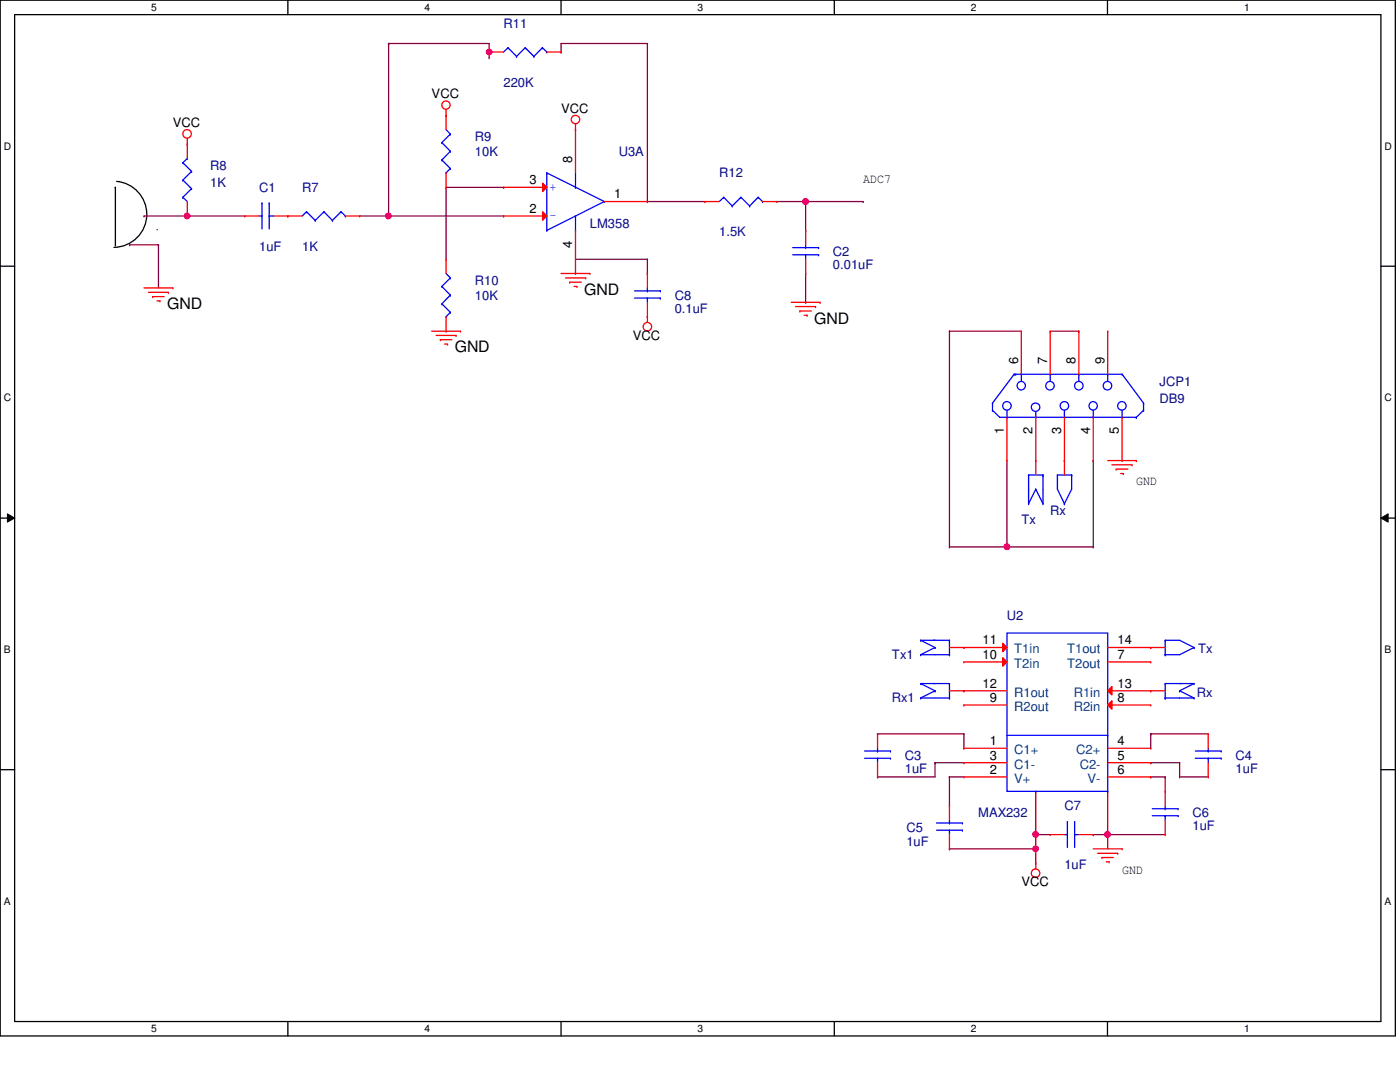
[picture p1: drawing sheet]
<svg xmlns="http://www.w3.org/2000/svg" width="279mm" height="216mm" viewBox="0 0 279 216" stroke-linecap="round" stroke-linejoin="round" font-family="sans-serif">
<path d="M0 0h278.5v206.7h-278.5zM2.9 2.9h272.7v200.9h-272.7z" fill="none" stroke="#000" stroke-width=".25"/>
<g fill="#fff">
<path d="M30.2 .3h1.1v2.3h-1.1z"/>
<path d="M30.2 204.1h1.1v2.3h-1.1z"/>
</g>
<path d="M57.4 0v2.9M57.4 203.8v2.9" fill="none" stroke="#000" stroke-width=".25"/>
<g fill="#fff">
<path d="M84.7 .3h1.1v2.3h-1.1z"/>
<path d="M84.7 204.1h1.1v2.3h-1.1z"/>
</g>
<path d="M112 0v2.9M112 203.8v2.9" fill="none" stroke="#000" stroke-width=".25"/>
<g fill="#fff">
<path d="M139.2 .3h1.1v2.3h-1.1z"/>
<path d="M139.2 204.1h1.1v2.3h-1.1z"/>
</g>
<path d="M166.5 0v2.9M166.5 203.8v2.9" fill="none" stroke="#000" stroke-width=".25"/>
<g fill="#fff">
<path d="M193.8 .3h1.1v2.3h-1.1z"/>
<path d="M193.8 204.1h1.1v2.3h-1.1z"/>
</g>
<path d="M221 0v2.9M221 203.8v2.9" fill="none" stroke="#000" stroke-width=".25"/>
<g fill="#fff">
<path d="M248.3 .3h1.1v2.3h-1.1z"/>
<path d="M248.3 204.1h1.1v2.3h-1.1z"/>
<path d="M.8 28h1.4v2.3h-1.4z"/>
<path d="M276.3 28h1.4v2.3h-1.4z"/>
<path d="M.8 78.2h1.4v2.3h-1.4z"/>
<path d="M276.3 78.2h1.4v2.3h-1.4z"/>
</g>
<path d="M0 53.1h2.9M275.6 53.1h2.9" fill="none" stroke="#000" stroke-width=".25"/>
<g fill="#fff">
<path d="M.8 128.5h1.3v2.2h-1.3z"/>
<path d="M276.3 128.5h1.3v2.2h-1.3z"/>
</g>
<path d="M0 103.4h2.9M275.6 103.4h2.9" fill="none" stroke="#000" stroke-width=".25"/>
<path d="M1.5 102.5l1.4 .9-1.4 .8zM275.6 103.4l1.4-.9v1.7z" fill="#000"/>
<path d="M1.5 102.5l1.4 .9-1.4 .8zM275.6 103.4l1.4-.9v1.7z" fill="none" stroke="#000" stroke-width=".2"/>
<g fill="#fff">
<path d="M.8 178.7h1.3v2.2h-1.3z"/>
<path d="M276.3 178.7h1.3v2.2h-1.3z"/>
</g>
<path d="M23 37.4h.1M23 37.4v11.5M23.3 36.2a6.6 6.6 0 0 1 6 6.8 6.6 6.6 0 0 1-6.6 6.4M23 48.9h.1M31.4 45.8h.1M0 153.6h2.9M275.6 153.6h2.9" fill="none" stroke="#000" stroke-width=".25"/>
<path d="M25.9 48.9h.1M25.9 48.9h5.7M28.7 43.1h.1M28.7 43.1h20.2M31.6 48.9h.1M31.6 48.9v8.5M37.4 43.1h.1" fill="none" stroke="#800040" stroke-width=".25"/>
<circle cx="37.3" cy="43.1" r=".56" fill="#f0f"/>
<circle cx="37.3" cy="43.1" r=".56" fill="none" stroke="#f0f" stroke-width=".25"/>
<path d="M71.8 43.1h5.8M77.6 43.1h.1" fill="none" stroke="#800040" stroke-width=".25"/>
<circle cx="77.5" cy="43.1" r=".56" fill="#f0f"/>
<circle cx="77.5" cy="43.1" r=".56" fill="none" stroke="#f0f" stroke-width=".25"/>
<path d="M77.6 8.7h.1M77.6 8.7h20v2.8M77.6 8.7v34.4h22.9M97.6 10.4h.1M97.6 11.5h.1M112 10.4h.1M129.2 8.7h.1M129.2 8.7h-17.2v1.7M129.2 8.7v31.5M100.5 43.1h.1M129.2 40.2h.1" fill="none" stroke="#800040" stroke-width=".25"/>
<circle cx="97.6" cy="10.4" r=".56" fill="#f0f"/>
<circle cx="97.6" cy="10.4" r=".56" fill="none" stroke="#f0f" stroke-width=".25"/>
<path d="M100.5 37.4h.1M100.5 37.4h-11.5v14.3M89 51.7h.1M129.2 40.2h11.5M140.7 40.2h.1M155 40.2h5.8M160.8 40.2h.1M160.8 46h.1M160.8 40.2v5.8" fill="none" stroke="#800040" stroke-width=".25"/>
<circle cx="160.8" cy="40.2" r=".56" fill="#f0f"/>
<circle cx="160.8" cy="40.2" r=".56" fill="none" stroke="#f0f" stroke-width=".25"/>
<g fill="none" stroke="#800040" stroke-width=".25">
<path d="M160.8 40.2h11.5M160.8 54.6v5.7M172.3 40.2h.1M160.8 60.3h.1M175.1 146.4h.1M175.1 155h.1M175.1 146.4h17.3M186.6 152.2h.1M186.6 152.2v2.8h-11.5M186.6 152.2h5.8M189.5 155h.1M189.5 155h2.9"/>
<path d="M189.5 155v5.8M192.4 146.4h.1M192.4 146.4v2.9M206.7 157.9h.1M206.7 157.9v8.6M221.1 157.9h.1M221.1 157.9v8.6M229.7 146.4h.1M229.7 152.2h.1M229.7 146.4h11.4M229.7 152.2h5.7M229.7 146.4v2.9"/>
<path d="M235.4 155h.1M235.4 152.2h.1M235.4 155h5.7M235.4 152.2v2.8M189.5 169.4h.1M189.5 169.4h17.2M206.7 169.4h.1M206.7 169.4v2.9"/>
</g>
<circle cx="221" cy="166.5" r=".56" fill="#f0f"/>
<circle cx="221" cy="166.5" r=".56" fill="none" stroke="#f0f" stroke-width=".25"/>
<path d="M229.7 155h.1M229.7 155h2.8M232.5 155h.1M232.5 155v2.9M206.7 166.5h.1M206.7 166.5h2.9M206.7 166.5v2.9M221.1 166.5h.1M221.1 166.5h11.4M221.1 166.5v2.9" fill="none" stroke="#800040" stroke-width=".25"/>
<circle cx="206.7" cy="169.4" r=".56" fill="#f0f"/>
<circle cx="206.7" cy="169.4" r=".56" fill="none" stroke="#f0f" stroke-width=".25"/>
<circle cx="206.7" cy="166.5" r=".56" fill="#f0f"/>
<circle cx="206.7" cy="166.5" r=".56" fill="none" stroke="#f0f" stroke-width=".25"/>
<path d="M201 91.9v17.2M201 109.1h.1M218.2 166.5h.1M218.2 166.5h2.9" fill="none" stroke="#800040" stroke-width=".25"/>
<circle cx="200.9" cy="109.1" r=".56" fill="#f0f"/>
<circle cx="200.9" cy="109.1" r=".56" fill="none" stroke="#f0f" stroke-width=".25"/>
<g fill="none" stroke="#800040" stroke-width=".25">
<path d="M114.9 51.7h14.3M129.2 51.7h.1M129.2 54.6h.1M129.2 51.7v2.9M189.5 66.1h.1M189.5 66.1h14.3M189.5 66.1v43M209.6 66.1h5.7M215.3 66.1h.1M218.2 91.9h.1M218.2 91.9v17.2M189.5 109.1h.1"/>
<path d="M189.5 109.1h28.7M201 109.1h.1M218.2 109.1h.1"/>
</g>
<g fill="none" stroke="#f00" stroke-width=".25">
<path d="M37.4 28.7h.1M37.4 27.6v1.1M89 23h.1M89 21.8v1.2M114.9 25.9h.1M114.9 24.7v1.2M28.7 57.4h5.8M29.6 58.3h4M30.5 59.2h.1M30.5 59.2h2.3M33.6 58.3h.1M34.5 57.4h.1"/>
<path d="M112 54.6h5.7M112.9 55.5h4M113.7 56.3h.1M113.7 56.3h2.3M114.6 57.1h.5M115.1 57.1h.1M116.9 55.5h.1M117.7 54.6h.1M31.3 60h.6M31.9 60h.1M86.1 66.1h5.8M87 66.9h4"/>
<path d="M87.9 67.8h.1M87.9 67.8h2.3M88.7 68.7h.6M89.3 68.7h.1M91 66.9h.1M91.9 66.1h.1M129.2 63.2h.1M129.2 63.2v1.1M157.9 60.3h5.8M158.8 61.2h4M159.6 62.1h.1M159.6 62.1h2.3"/>
<path d="M160.5 62.9h.6M161.1 62.9h.1M162.8 61.2h.1M163.7 60.3h.1M221.1 91.9h5.7M221.9 92.8h4M222.8 93.6h.1M222.8 93.6h2.3M223.6 94.5h.6M224.2 94.5h.1M225.9 92.8h.1M226.8 91.9h.1"/>
<path d="M229.7 137.8h.1M229.7 137.8h2.8M192.4 149.3h.1M192.4 155h.1M192.4 152.2h.1M192.4 149.3h8.6M192.4 155h8.6M192.4 152.2h8.6M221.1 149.3h8.6M221.1 155h8.6M221.1 152.2h8.6M229.7 155h.1"/>
<path d="M229.7 152.2h.1M229.7 149.3h.1M206.7 172.3h.1M206.7 172.3v1.1M218.2 169.4h5.7M219 170.3h4.1M219.9 171.1h.1M219.9 171.1h2.3M220.8 172h.6M221.4 172h.1M223.1 170.3h.1M223.9 169.4h.1"/>
<circle cx="37.3" cy="26.7" r=".85"/>
<circle cx="89" cy="21" r=".83"/>
<circle cx="114.9" cy="23.9" r=".84"/>
<circle cx="129.2" cy="65.2" r=".85"/>
<circle cx="206.7" cy="174.2" r=".85"/>
</g>
<g fill="none" stroke="#00f" stroke-width=".25">
<path d="M201 126.3h20.1v31.6h-20.1zM232.5 136.4h.1M232.5 139.3h.1M232.5 136.4h5.8M232.5 139.3h5.8M232.5 136.4v2.9M235.4 137.8h.1M235.4 137.8l2.9 1.5M238.3 136.4h.1M238.3 139.3h.1M238.3 136.4l-2.9 1.4M201 146.7h20.1"/>
<path d="M221.1 146.7h.1"/>
</g>
<path d="M200.1 128.4l.9 .8-.9 .8z" fill="#f00"/>
<path d="M192.4 129.2h.1M192.4 129.2h8.6M200.1 128.4l.9 .8-.9 .8z" fill="none" stroke="#f00" stroke-width=".25"/>
<path d="M200.1 131.2l.9 .9-.9 .8z" fill="#f00"/>
<path d="M192.4 132.1h.1M192.4 132.1h8.6M200.1 131.2l.9 .9-.9 .8z" fill="none" stroke="#f00" stroke-width=".25"/>
<path d="M221.1 137.8l.8-.8v1.7z" fill="#f00"/>
<path d="M221.1 137.8l.8-.8v1.7zM221.1 137.8h8.6M229.7 137.8h.1" fill="none" stroke="#f00" stroke-width=".25"/>
<path d="M221.1 140.7l.8-.9v1.7z" fill="#f00"/>
<g fill="none" stroke="#f00" stroke-width=".25">
<path d="M37.4 28.7h.1M37.4 28.7v2.9M37.4 43.1h.1M37.4 40.2v2.9M48.9 43.1h.1M48.9 43.1h2.8M54.6 43.1h5.7M57.4 43.1h.1M68.9 43.1h2.9M71.8 43.1h.1M140.7 40.2h.1M140.7 40.2h2.9"/>
<path d="M152.2 40.2h2.8M155 40.2h.1M160.8 46h.1M160.8 54.6h.1M160.8 46v2.9M160.8 51.7v2.9M212.4 91.9h.1M212.4 91.9v2.9M189.5 129.2h2.9M189.5 137.8h11.5M192.4 137.8h.1M192.4 129.2h.1"/>
<path d="M221.1 129.2h11.4M221.1 132.1h8.6M229.7 129.2h.1M229.7 132.1h.1M192.4 140.7h.1M192.4 140.7h8.6M221.1 140.7l.8-.9v1.7zM221.1 140.7h8.6M229.7 140.7h.1M241.1 146.4h.1M241.1 155h.1M241.1 146.4v2.9"/>
<path d="M241.1 152.2v2.8M209.6 166.5h.1M209.6 166.5h2.8M215.3 166.5h2.9M218.2 166.5h.1"/>
</g>
<g fill="none" stroke="#00f" stroke-width=".25">
<path d="M36.5 39.4h.1M36.5 35.9h.1M36.5 32.5h.1M36.5 39.4l.9 .8M36.5 35.9l1.7 1.7M36.5 32.5l1.7 1.7M37.4 31.6h.1M37.4 31.6l-.9 .9M38.2 37.6h.1M38.2 34.2h.1M38.2 37.6l-1.7 1.8M38.2 34.2l-1.7 1.7"/>
<path d="M109.1 34.5h.1M109.1 34.5l11.5 5.7M109.1 34.5v11.5M114.9 37.4h.1M114.9 34.5v2.9M144.4 39.4h.1M144.4 39.4l-.8 .8M144.4 39.4l1.7 1.7M147.9 39.4h.1M147.9 39.4l-1.8 1.7M147.9 39.4l1.7 1.7M151.3 39.4h.1"/>
<path d="M151.3 39.4l-1.7 1.7M151.3 39.4l.9 .8M51.7 43.1h.6M52.3 43.1h.1M52.3 40.5h.1M52.3 40.5v5.2M53.7 40.5h.1M53.7 43.1h.1M53.7 43.1h.9M53.7 40.5v5.2M61.2 42.2h.1M61.2 42.2l-.9 .9"/>
<path d="M61.2 42.2l1.7 1.8M62.9 44h.1M64.6 42.2h.1M64.6 42.2l-1.7 1.8M64.6 42.2l1.7 1.8M66.3 44h.1M68.1 42.2h.1M68.1 42.2l-1.8 1.8M68.1 42.2l.8 .9M68.9 43.1h.1M109.1 46h.1M114.9 46h.1"/>
<path d="M114.9 43.1v2.9M120.6 40.2h.1M120.6 40.2l-11.5 5.8M146.1 41.1h.1M149.6 41.1h.1M152.2 40.2h.1M158.2 50.8h5.2M158.2 49.4h5.2M160.8 49.4h.1M160.8 50.8h.1M160.8 48.9v.5M160.8 50.8v.9"/>
<path d="M163.4 50.8h.1M163.4 49.4h.1M211 94.8h.1M211 94.8v2.8l1.4 2.9M211 94.8h2.9M213.9 94.8h.1M213.9 94.8v2.8l-1.5 2.9M212.4 100.5h.1M183.7 127.8h.1M183.7 130.6h.1M183.7 136.4h.1M183.7 139.3h.1"/>
<path d="M183.7 127.8h5.8M183.7 130.6h5.8M183.7 127.8l2.9 1.4M183.7 136.4h5.8M183.7 139.3h5.8M183.7 136.4l2.9 1.4M186.6 129.2h.1M186.6 137.8h.1M186.6 129.2l-2.9 1.4M186.6 137.8l-2.9 1.5M189.5 127.8h.1M189.5 130.6h.1"/>
<path d="M189.5 136.4h.1M189.5 139.3h.1M189.5 127.8v2.8M189.5 136.4v2.9M232.5 127.8h.1M232.5 130.6h.1M232.5 127.8h2.9l2.9 1.4M232.5 127.8v2.8M238.3 129.2h.1M238.3 129.2l-2.9 1.4h-2.9M238.5 151.3h5.2M238.5 149.9h5.2"/>
<path d="M241.1 149.9h.1M241.1 151.3h.1M241.1 149.3v.6M241.1 151.3v.9M243.7 151.3h.1M243.7 149.9h.1M212.4 166.5h.6M213 166.5h.1M213 164h.1M213 164v5.1M214.5 164h.1M214.5 166.5h.1"/>
<path d="M214.5 166.5h.8M214.5 164v5.1"/>
</g>
<path d="M108.3 36.5l.8 .9-.8 .8z" fill="#f00"/>
<path d="M100.5 37.4h.1M100.5 37.4h8.6M108.3 36.5l.8 .9-.8 .8z" fill="none" stroke="#f00" stroke-width=".25"/>
<path d="M108.3 42.2l.8 .9-.8 .8z" fill="#f00"/>
<g fill="none" stroke="#f00" stroke-width=".25">
<path d="M97.6 10.4h.1M97.6 10.4h2.9M109.1 10.4h2.9M112 10.4h.1M89 23h.1M89 37.4h.1M89 23v2.9M89 34.5v2.9M114.9 25.9h.1M114.9 25.9v8.6M89 51.7h.1M89 51.7v2.9"/>
<path d="M100.5 43.1h.1M100.5 43.1h8.6M108.3 42.2l.8 .9-.8 .8zM114.9 54.6h.1M114.9 46v8.6M120.6 40.2h8.6M129.2 40.2h.1M129.2 54.6h.1M129.2 54.6v2.8M89 66.1h.1M89 63.2v2.9M129.2 63.2h.1"/>
<path d="M129.2 60.3v2.9M203.8 66.1h.1M203.8 66.1v8.6M209.6 66.1h.1M209.6 66.1v8.6M215.3 66.1h.1M215.3 66.1v8.6M221.1 66.1h.1M221.1 66.1v8.6M201 91.9h.1M201 83.3v8.6M206.7 91.9h.1"/>
<path d="M206.7 83.3v11.5M212.4 91.9h.1M212.4 83.3v8.6M218.2 91.9h.1M218.2 83.3v8.6M223.9 91.9h.1M223.9 83.3v8.6M175.1 146.4h.1M175.1 155h.1M175.1 146.4v2.9M175.1 152.2v2.8M232.5 157.9h.1"/>
<path d="M232.5 157.9v2.9M189.5 160.8h.1M189.5 169.4h.1M189.5 160.8v2.9M189.5 166.5v2.9M232.5 166.5h.1M232.5 163.7v2.8"/>
</g>
<g fill="none" stroke="#00f" stroke-width=".25">
<path d="M101.4 9.5h.1M101.4 9.5l-.9 .9M101.4 9.5l1.7 1.8M103.1 11.3h.1M104.8 9.5h.1M104.8 9.5l-1.7 1.8M104.8 9.5l1.8 1.8M106.6 11.3h.1M108.2 9.5h.1M108.2 9.5l-1.6 1.8M108.2 9.5l.9 .9M109.1 10.4h.1"/>
<path d="M88.2 28.4h.1M88.2 31.9h.1M88.2 28.4l1.7 1.8M88.2 31.9l1.7 1.7M89 34.5h.1M89 25.9l.9 .9M89.9 26.8h.1M89.9 30.2h.1M89.9 33.6h.1M89.9 26.8l-1.7 1.6M89.9 30.2l-1.7 1.7M89.9 33.6l-.9 .9"/>
<path d="M88.2 57.1h.1M88.2 57.1l1.7 1.8M89 54.6l.9 .9M89.9 55.5h.1M89.9 58.9h.1M89.9 55.5l-1.7 1.6M89.9 58.9l-1.7 1.7M126.6 59.5h5.2M126.6 58h5.2M129.2 58h.1M129.2 59.5h.1M129.2 57.4v.6"/>
<path d="M129.2 59.5v.8M131.8 59.5h.1M131.8 58h.1M88.2 60.6h.1M88.2 60.6l1.7 1.7M89 63.2h.1M89.9 62.3h.1M89.9 62.3l-.9 .9M202.4 74.7h.1M202.4 74.7l-4.3 5.7M202.4 74.7h21.5M202.7 74.7h.1"/>
<path d="M203.8 74.7h.1M203.8 74.7v1.4M209.6 74.7h.1M209.6 74.7v1.4M215.3 74.7h.1M215.3 74.7v1.4M221.1 74.7h.1M221.1 74.7v1.4M223.9 74.7h.1M223.9 74.7l4.3 5.7M198.1 81.9h.1M198.1 80.4h.1"/>
<path d="M198.1 81.9l1.4 1.4h27.3M198.1 80.4v1.5M201 83.3h.1M201 81.9v1.4M205.3 94.8h.1M205.3 94.8v5.7M205.3 94.8h2.9M206.7 97.6h.1M206.7 83.3h.1M206.7 97.6l-1.4 2.9M206.7 97.6l1.5 2.9M206.7 82.1v1.2"/>
<path d="M208.2 94.8h.1M208.2 94.8v5.7M212.4 83.3h.1M212.4 81.9v1.4M218.2 83.3h.1M218.2 81.9v1.4M223.9 83.3h.1M223.9 81.9v1.4M226.8 83.3h.1M228.2 81.9h.1M228.2 80.4h.1M228.2 80.4v1.5"/>
<path d="M228.2 81.9l-1.4 1.4M205.3 100.5h.1M208.2 100.5h.1M172.6 151.3h5.1M172.6 149.9h5.1M175.1 149.9h.1M175.1 151.3h.1M175.1 149.3v.6M175.1 151.3v.9M177.7 151.3h.1M177.7 149.9h.1M186.9 165.7h5.2"/>
<path d="M186.9 164.2h5.2M189.5 164.2h.1M189.5 165.7h.1M189.5 163.7v.5M189.5 165.7v.8M192.1 165.7h.1M192.1 164.2h.1M230 162.8h5.1M230 161.4h5.1M232.5 161.4h.1M232.5 162.8h.1M232.5 160.8v.6"/>
<path d="M232.5 162.8v.9M235.1 162.8h.1M235.1 161.4h.1"/>
<circle cx="203.8" cy="77" r=".84"/>
<circle cx="209.5" cy="77" r=".85"/>
<circle cx="215.3" cy="77" r=".85"/>
<circle cx="221" cy="77" r=".85"/>
<circle cx="201" cy="81" r=".85"/>
<circle cx="206.7" cy="81.3" r=".84"/>
<circle cx="212.4" cy="81" r=".85"/>
<circle cx="218.2" cy="81" r=".84"/>
<circle cx="223.9" cy="81" r=".85"/>
</g>
<circle cx="37.3" cy="43.1" r=".56" fill="#f0f"/>
<circle cx="37.3" cy="43.1" r=".56" fill="none" stroke="#f0f" stroke-width=".25"/>
<circle cx="77.5" cy="43.1" r=".56" fill="#f0f"/>
<circle cx="77.5" cy="43.1" r=".56" fill="none" stroke="#f0f" stroke-width=".25"/>
<circle cx="97.6" cy="10.4" r=".56" fill="#f0f"/>
<circle cx="97.6" cy="10.4" r=".56" fill="none" stroke="#f0f" stroke-width=".25"/>
<circle cx="160.8" cy="40.2" r=".56" fill="#f0f"/>
<circle cx="160.8" cy="40.2" r=".56" fill="none" stroke="#f0f" stroke-width=".25"/>
<circle cx="221" cy="166.5" r=".56" fill="#f0f"/>
<circle cx="221" cy="166.5" r=".56" fill="none" stroke="#f0f" stroke-width=".25"/>
<circle cx="206.7" cy="169.4" r=".56" fill="#f0f"/>
<circle cx="206.7" cy="169.4" r=".56" fill="none" stroke="#f0f" stroke-width=".25"/>
<circle cx="206.7" cy="166.5" r=".56" fill="#f0f"/>
<circle cx="206.7" cy="166.5" r=".56" fill="none" stroke="#f0f" stroke-width=".25"/>
<circle cx="200.9" cy="109.1" r=".56" fill="#f0f"/>
<circle cx="200.9" cy="109.1" r=".56" fill="none" stroke="#f0f" stroke-width=".25"/>
<g font-size="3.1">
<text x="116.6" y="58.8">GND</text>
<text x="33.4" y="61.7">GND</text>
<text x="162.5" y="64.6">GND</text>
<text x="90.8" y="70.3">GND</text>
</g>
<g font-size="2.6" fill="#000080">
<text x="100.5" y="5.5">R11</text>
<text x="100.5" y="17.3">220K</text>
<text x="94.8" y="28.2">R9</text>
<text x="42" y="34">R8</text>
<text x="94.8" y="31.1">10K</text>
<text x="123.5" y="31.1">U3A</text>
<text x="143.6" y="35.4">R12</text>
<text x="42" y="37.4">1K</text>
<text x="51.7" y="38.3">C1</text>
<text x="60.3" y="38.3">R7</text>
<text x="117.7" y="45.4">LM358</text>
<text x="143.6" y="47.2">1.5K</text>
<text x="51.7" y="50">1uF</text>
<text x="60.3" y="50">1K</text>
<text x="166.2" y="53.8">0.01uF</text>
<text x="166.2" y="51.2">C2</text>
<text x="94.8" y="56.9">R10</text>
<text x="94.8" y="59.8">10K</text>
<text x="134.7" y="59.8">C8</text>
<text x="134.7" y="62.4">0.1uF</text>
<text x="231.4" y="77">JCP1</text>
<text x="231.4" y="80.4">DB9</text>
<text x="203.8" y="104.6">Tx</text>
<text x="209.6" y="102.8">Rx</text>
<text x="201" y="123.8">U2</text>
<text x="178" y="131.5">Tx1</text>
<text x="239.1" y="130.4">Tx</text>
<text x="178" y="140.2">Rx1</text>
<text x="238.8" y="139">Rx</text>
<text x="180.6" y="154.2">1uF</text>
<text x="180.6" y="151.6">C3</text>
<text x="246.6" y="154.2">1uF</text>
<text x="246.6" y="151.6">C4</text>
<text x="212.4" y="161.7">C7</text>
<text x="180.9" y="166">C5</text>
<text x="195.2" y="163.1">MAX232</text>
<text x="238" y="165.7">1uF</text>
<text x="238" y="163.1">C6</text>
<text x="180.9" y="168.9">1uF</text>
<text x="212.4" y="173.4">1uF</text>
</g>
<g font-size="2.6">
<text x="86.1" y="19.6">VCC</text>
<text x="112" y="22.5">VCC</text>
<text x="34.5" y="25.4">VCC</text>
<text x="114.2" y="32.5" transform="rotate(-90 114.2 32.5)">8</text>
<text x="105.7" y="36.7">3</text>
<text x="122.6" y="39.6">1</text>
<text x="172.3" y="36.6">ADC7</text>
<text x="105.7" y="42.5">2</text>
<text x="114.2" y="49.4" transform="rotate(-90 114.2 49.4)">4</text>
<text x="126.3" y="67.8">VCC</text>
<text x="203.2" y="72.7" transform="rotate(-90 203.2 72.7)">6</text>
<text x="209" y="72.7" transform="rotate(-90 209 72.7)">7</text>
<text x="214.7" y="72.7" transform="rotate(-90 214.7 72.7)">8</text>
<text x="220.4" y="72.7" transform="rotate(-90 220.4 72.7)">9</text>
<text x="200.3" y="86.7" transform="rotate(-90 200.3 86.7)">1</text>
<text x="206.1" y="86.7" transform="rotate(-90 206.1 86.7)">2</text>
<text x="211.8" y="86.7" transform="rotate(-90 211.8 86.7)">3</text>
<text x="217.6" y="86.7" transform="rotate(-90 217.6 86.7)">4</text>
<text x="223.3" y="86.7" transform="rotate(-90 223.3 86.7)">5</text>
<text x="226.8" y="96.9">GND</text>
<text x="196.1" y="128.6">11</text>
<text x="196.1" y="131.4">10</text>
<text x="223.1" y="128.6">14</text>
<text x="223.1" y="131.4">7</text>
<text x="196.1" y="137.2">12</text>
<text x="223.1" y="137.2">13</text>
<text x="197.5" y="140">9</text>
<text x="223.1" y="140">8</text>
<text x="197.5" y="148.7">1</text>
<text x="223.1" y="148.7">4</text>
<text x="197.5" y="154.4">2</text>
<text x="197.5" y="151.6">3</text>
<text x="223.1" y="154.4">6</text>
<text x="223.1" y="151.6">5</text>
<text x="203.8" y="176.9">VCC</text>
<text x="223.9" y="174.3">GND</text>
</g>
<g font-size="2.6" fill="#00f">
<text x="109.7" y="38">+</text>
<text x="109.7" y="43.7">-</text>
</g>
<g font-size="2.6" fill="#004080">
<text x="202.4" y="130.4">T1in</text>
<text x="213" y="130.4">T1out</text>
<text x="202.4" y="133.3">T2in</text>
<text x="213" y="133.3">T2out</text>
<text x="202.4" y="139">R1out</text>
<text x="202.4" y="141.9">R2out</text>
<text x="214.3" y="139">R1in</text>
<text x="214.3" y="141.9">R2in</text>
<text x="202.4" y="150.5">C1+</text>
<text x="202.4" y="153.4">C1-</text>
<text x="214.8" y="150.5">C2+</text>
<text x="215.5" y="153.4">C2-</text>
<text x="202.4" y="156.2">V+</text>
<text x="217" y="156.2">V-</text>
</g>
<g font-size="2">
<text x="30.2" y="2.2">5</text>
<text x="84.7" y="2.2">4</text>
<text x="139.2" y="2.2">3</text>
<text x="193.8" y="2.2">2</text>
<text x="248.3" y="2.2">1</text>
<text x=".8" y="29.8">D</text>
<text x="276.3" y="29.8">D</text>
<text x=".8" y="80.1">C</text>
<text x="276.3" y="80.1">C</text>
<text x=".8" y="130.3">B</text>
<text x="276.3" y="130.3">B</text>
<text x=".8" y="180.5">A</text>
<text x="276.3" y="180.5">A</text>
<text x="30.2" y="206">5</text>
<text x="84.7" y="206">4</text>
<text x="139.2" y="206">3</text>
<text x="193.8" y="206">2</text>
<text x="248.3" y="206">1</text>
</g>
</svg>
